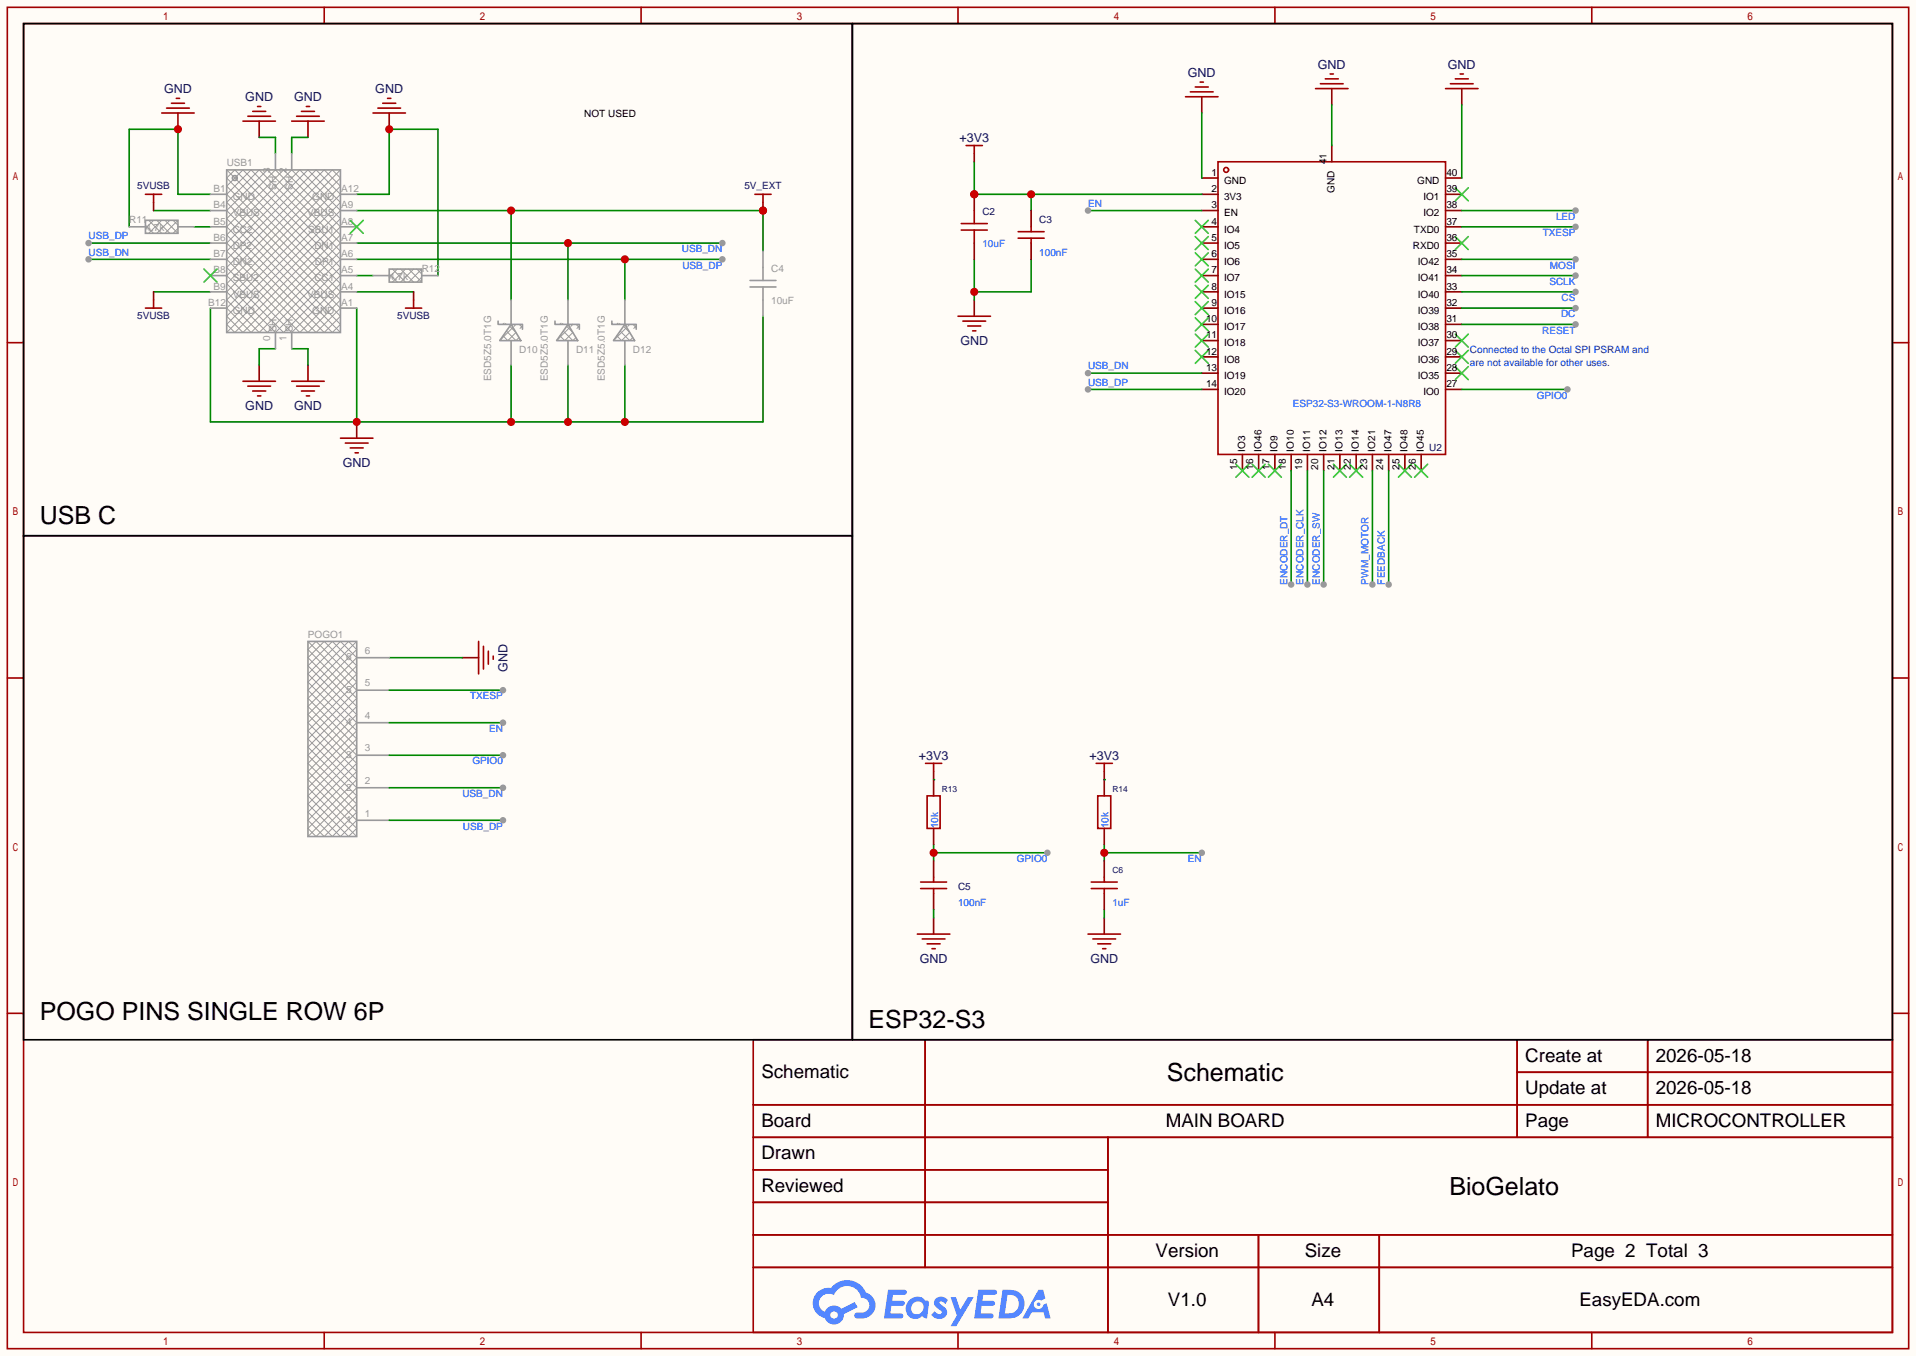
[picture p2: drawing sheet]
<svg xmlns="http://www.w3.org/2000/svg" width="299mm" height="212mm" viewBox="0 0 299 212" stroke-linecap="round" stroke-linejoin="round" font-family="sans-serif">
<path d="M0 0h299.5v211.8h-299.5z" fill="#fffcf7"/>
<g fill="none" stroke="#a10000" stroke-width=".25">
<path d="M1.1 1.1h297.2v209.6h-297.2zM3.7 3.7h292.1v204.5h-292.1zM50.7 1.1v2.6M100.2 1.1v2.6M149.7 1.1v2.6M199.3 1.1v2.6M248.8 1.1v2.6M1.1 53.5h2.6M295.8 53.5h2.5M1.1 105.9h2.6M295.8 105.9h2.5M1.1 158.3h2.6"/>
<path d="M295.8 158.3h2.5M117.7 162.4h178.1v45.8h-178.1zM117.7 172.6h178.1M117.7 177.7h178.1M144.6 162.4v35.6M173.2 177.7v30.5M237.1 162.4v15.3M237.1 167.5h58.7M257.5 162.4v15.3M117.7 182.8h55.5M117.7 192.9h178.1M117.7 187.8h55.5"/>
<path d="M117.7 198h178.1M196.7 192.9v15.3M215.6 192.9v15.3M50.7 208.2v2.5M100.2 208.2v2.5M149.7 208.2v2.5M199.3 208.2v2.5M248.8 208.2v2.5"/>
</g>
<g fill="#5487ff">
<path d="M146.3 202.8a1.3 1.3 0 0 1 1.8 .3l-.4 .6a.54 .54 0 0 0-.9-.2l.1 .1a2.32 2.32 0 0 1 1.1 1.4 1.36 1.36 0 0 1-1.1 1.1 1.36 1.36 0 0 1-1.4-.7l.6-.6a.7 .7 0 0 0 1.1 .3l-.1-.3a1.6 1.6 0 0 1-1.1-1.6z"/>
<path d="M148.6 202.7h.8l.7 1.9 1.2-1.9h.9l-2.7 4.5h-.9l.9-1.7z"/>
<path d="M138.8 201.5h1.6a1.31 1.31 0 0 1 1.3 .2 .4 .4 0 0 1-.4 .6h-1.7l-.2 .9h1.7a.4 .4 0 0 1 .3 .4 .4 .4 0 0 1-.4 .4h-1.7l-.1 1.2h.8a1.23 1.23 0 0 1 1.1 .2 .39 .39 0 0 1-.3 .6h-2.6z"/>
<path d="M152.9 201.5h1.6a1.32 1.32 0 0 1 1.3 .2 .39 .39 0 0 1-.4 .6h-1.7l-.2 .9h1.7a.4 .4 0 0 1 .3 .4 .4 .4 0 0 1-.4 .4h-1.7l-.1 1.2h.8a1.23 1.23 0 0 1 1.1 .2 .39 .39 0 0 1-.3 .6h-2.6z"/>
<path d="M162.3 201.5h.7l.4 1.3-.7 .4a.75 .75 0 0 0-1.1 .3 .75 .75 0 0 0 .5 1 .75 .75 0 0 0 1-.6l.5-.3 .6 2.4h-.8l-.3-1h-1.8l-.6 1h-.9z"/>
<path d="M156.7 201.5l-.6 4.5h1.4a2.27 2.27 0 0 0 2.5-1.7 2.27 2.27 0 0 0-1.3-2.7zM157.5 202.3a1.5 1.5 0 0 1 1.8 1.5 1.5 1.5 0 0 1-2 1.4h-.2z"/>
<path d="M142.1 203.1a1.62 1.62 0 0 0-.4 2.1 1.62 1.62 0 0 0 2.1 .7l.3-.3 .4 .3 .4 .1 .3-2.5-.2-.3h-.1a.57 .57 0 0 1-.6-.4 1.73 1.73 0 0 0-2.2 .3zM142.7 203.6a.96 .96 0 0 1 1.5 0 .96 .96 0 0 1-.2 1.5 .95 .95 0 0 1-1.4-.1 .95 .95 0 0 1 .1-1.4z"/>
<path d="M127.8 201.9a2.37 2.37 0 0 0 1.1 4 1.54 1.54 0 0 0 1.8 1 1.54 1.54 0 0 0 1.2-1.6l2.2-1.1-.5-.8-2.1 1.1a1.57 1.57 0 0 0-2.6 .4 1.5 1.5 0 0 1-.7-2.1 1.5 1.5 0 0 1 2.1-.5 2.23 2.23 0 0 1 2.3-1.4 2.23 2.23 0 0 1 2 1.8 1.16 1.16 0 0 1 1.3 1.1 1.16 1.16 0 0 1-1.1 1.3h-.7a.47 .47 0 0 0-.6 .3 .47 .47 0 0 0 .5 .6 2.23 2.23 0 0 0 2.2-.7 2.23 2.23 0 0 0 .4-2.3 2.16 2.16 0 0 0-1.3-1.1 3.2 3.2 0 0 0-5.4-.7h-.4a2.55 2.55 0 0 0-1.7 .7zM129.8 205.4a.58 .58 0 0 1 1.1 0 .58 .58 0 0 1-1.1 0z"/>
<circle cx="162.3" cy="203.8" r=".28"/>
</g>
<g fill="none" stroke="#a10000" stroke-width=".25">
<path d="M190.4 25.3h35.5v45.7h-35.5zM53.2 68.5h5.1M54 69.2h3.5M54.7 70h2.1M55.5 70.7h.5"/>
<circle cx="191.6" cy="26.5" r=".38"/>
</g>
<g fill="none" stroke="#870000" stroke-width=".25">
<path d="M187.8 27.8h2.6M187.8 30.4h2.6M187.8 32.9h2.6M187.8 35.4h2.6M187.8 38h2.6M208.2 22.7v2.6M225.9 27.8h2.6M225.9 30.4h2.6M225.9 32.9h2.6M225.9 35.4h2.6M225.9 38h2.6M187.8 40.5h2.6"/>
<path d="M187.8 43.1h2.6M187.8 45.6h2.6M187.8 48.1h2.6M187.8 50.7h2.6M187.8 53.2h2.6M187.8 55.8h2.6M187.8 58.3h2.6M225.9 40.5h2.6M225.9 43.1h2.6M225.9 45.6h2.6M225.9 48.1h2.6M225.9 50.7h2.6"/>
<path d="M225.9 53.2h2.6M225.9 55.8h2.6M225.9 58.3h2.6M55.8 65.9v2.6M187.8 60.8h2.6M194.2 71v2.5M196.7 71v2.5M199.3 71v2.5M201.8 71v2.5M204.3 71v2.5M206.9 71v2.5M209.4 71v2.5"/>
<path d="M212 71v2.5M214.5 71v2.5M217 71v2.5M219.6 71v2.5M222.1 71v2.5M225.9 60.8h2.6"/>
</g>
<g fill="none" stroke="#3c3" stroke-width=".25">
<path d="M186.8 34.4l2 2M186.8 37l2 2M186.8 39.5l2 2M188.8 34.4l-2 2M188.8 37l-2 2M188.8 39.5l-2 2M227.5 37l2 2M227.5 29.3l2 2.1M229.5 37l-2 2M229.5 29.3l-2 2.1M186.8 42l2 2.1M186.8 44.6l2 2"/>
<path d="M186.8 47.1l2 2M186.8 49.7l2 2M186.8 52.2l2 2M186.8 54.7l2 2.1M188.8 42l-2 2.1M188.8 44.6l-2 2M188.8 47.1l-2 2M188.8 49.7l-2 2M188.8 52.2l-2 2M188.8 54.7l-2 2.1M227.5 57.3l2 2M227.5 54.7l2 2.1"/>
<path d="M227.5 52.2l2 2M229.5 57.3l-2 2M229.5 54.7l-2 2.1M229.5 52.2l-2 2M193.2 72.5l2 2M195.2 72.5l-2 2M195.7 72.5l2 2M197.7 72.5l-2 2M198.2 72.5l2.1 2M200.3 72.5l-2.1 2M208.4 72.5l2 2M210.4 72.5l-2 2"/>
<path d="M210.9 72.5l2.1 2M213 72.5l-2.1 2M218.6 72.5l2 2M220.6 72.5l-2 2M221.1 72.5l2 2M223.1 72.5l-2 2"/>
</g>
<path d="M32.9 48.1v17.8h86.4v-16.5M55.8 48.1v17.8M79.9 57v8.9M88.8 57v8.9M97.7 57v8.9" fill="none" stroke="#008700" stroke-width=".25"/>
<g fill="#c00">
<circle cx="55.8" cy="65.9" r=".63"/>
<circle cx="79.9" cy="65.9" r=".63"/>
<circle cx="88.8" cy="65.9" r=".63"/>
<circle cx="97.7" cy="65.9" r=".63"/>
</g>
<path d="M27.8 17.7v2.5" fill="none" stroke="#870000" stroke-width=".25"/>
<path d="M25.3 17.7h5.1M26 16.9h3.6M26.8 16.1h2M27.6 15.4h.5" fill="none" stroke="#a10000" stroke-width=".25"/>
<path d="M32.9 30.4h-5.1v-10.2h-7.6v15.2" fill="none" stroke="#008700" stroke-width=".25"/>
<circle cx="27.8" cy="20.2" r=".63" fill="#c00"/>
<path d="M60.8 17.7v2.5" fill="none" stroke="#870000" stroke-width=".25"/>
<path d="M58.3 17.7h5.1M59.1 16.9h3.5M59.8 16.1h2M60.6 15.4h.5" fill="none" stroke="#a10000" stroke-width=".25"/>
<path d="M55.8 30.4h5v-10.2h7.7v22.9" fill="none" stroke="#008700" stroke-width=".25"/>
<circle cx="60.8" cy="20.2" r=".63" fill="#c00"/>
<path d="M24 32.9h8.9M55.8 32.9h63.5v6.3M79.9 32.9v14" fill="none" stroke="#008700" stroke-width=".25"/>
<g fill="#c00">
<circle cx="79.9" cy="32.9" r=".63"/>
<circle cx="119.3" cy="32.9" r=".63"/>
</g>
<path d="M187.8 17.7v10.1M208.2 16.4v6.3M228.5 16.4v11.4M30.4 35.4h2.5M24 45.6h8.9M55.8 45.6h8.8M55.8 43.1h2.5M152.3 40.5v6.4M161.2 40.5v5.1h-8.9M172.6 142.1v1.3" fill="none" stroke="#008700" stroke-width=".25"/>
<path d="M187.8 15.1v2.6M208.2 13.8v2.6M228.5 13.8v2.6M152.3 46.9v2.5M172.6 143.4v2.5" fill="none" stroke="#870000" stroke-width=".25"/>
<g fill="none" stroke="#a10000" stroke-width=".25">
<path d="M185.3 15.1h5.1M186.1 14.4h3.5M186.8 13.6h2M187.6 12.8h.5M205.6 13.8h5.1M206.4 13.1h3.5M207.1 12.3h2.1M207.9 11.6h.5M225.9 13.8h5.1M226.7 13.1h3.6M227.5 12.3h2M228.2 11.6h.5"/>
<path d="M149.7 49.4h5.1M150.5 50.2h3.6M151.3 50.9h2M152 51.7h.5M170.1 145.9h5M170.8 146.7h3.6M171.6 147.4h2M172.3 148.2h.5"/>
</g>
<path d="M3.7 3.7h129.5v80h-129.5zM133.2 3.7h162.6v158.7h-162.6z" fill="none" stroke="#000" stroke-width=".25"/>
<circle cx="152.3" cy="45.6" r=".63" fill="#c00"/>
<path d="M152.3 25.3v5.1h35.5M161.2 30.4v2.5" fill="none" stroke="#008700" stroke-width=".25"/>
<g fill="#c00">
<circle cx="152.3" cy="30.4" r=".63"/>
<circle cx="161.2" cy="30.4" r=".63"/>
</g>
<path d="M152.3 35.9v2.1" fill="none" stroke="#a10000" stroke-width=".25"/>
<path d="M152.3 30.4v2.5" fill="none" stroke="#870000" stroke-width=".25"/>
<circle cx="152.3" cy="30.4" r=".63" fill="#c00"/>
<path d="M150.2 34.9h4.1M150.2 35.9h4.1M152.3 32.9v2" fill="none" stroke="#a10000" stroke-width=".25"/>
<path d="M152.3 38v2.5" fill="none" stroke="#870000" stroke-width=".25"/>
<path d="M170.1 32.9h17.7" fill="none" stroke="#008700" stroke-width=".25"/>
<circle cx="170.1" cy="32.9" r=".51" fill="#999"/>
<path d="M172.6 132v2.5M172.6 133.2h15.2" fill="none" stroke="#008700" stroke-width=".25"/>
<circle cx="172.6" cy="133.2" r=".63" fill="#c00"/>
<circle cx="187.8" cy="133.2" r=".51" fill="#999"/>
<path d="M55.8 40.5h57.1M97.7 40.5v6.4" fill="none" stroke="#008700" stroke-width=".25"/>
<circle cx="97.7" cy="40.5" r=".63" fill="#c00"/>
<circle cx="112.9" cy="40.5" r=".51" fill="#999"/>
<path d="M55.8 38h57.1M88.8 38v8.9" fill="none" stroke="#008700" stroke-width=".25"/>
<circle cx="88.8" cy="38" r=".63" fill="#c00"/>
<circle cx="112.9" cy="38" r=".51" fill="#999"/>
<path d="M13.8 38h19.1" fill="none" stroke="#008700" stroke-width=".25"/>
<circle cx="13.8" cy="38" r=".51" fill="#999"/>
<path d="M13.8 40.5h19.1" fill="none" stroke="#008700" stroke-width=".25"/>
<circle cx="13.8" cy="40.5" r=".51" fill="#999"/>
<path d="M145.9 143.4v2.5" fill="none" stroke="#870000" stroke-width=".25"/>
<path d="M143.4 145.9h5.1M144.1 146.7h3.6M144.9 147.4h2M145.7 148.2h.5" fill="none" stroke="#a10000" stroke-width=".25"/>
<path d="M145.9 133.2h17.8M145.9 132v2.5" fill="none" stroke="#008700" stroke-width=".25"/>
<circle cx="145.9" cy="133.2" r=".63" fill="#c00"/>
<circle cx="163.7" cy="133.2" r=".51" fill="#999"/>
<path d="M228.5 60.8h16.5" fill="none" stroke="#008700" stroke-width=".25"/>
<circle cx="245" cy="60.8" r=".51" fill="#999"/>
<path d="M24 31.6v1.3M161.2 32.9v2.5M161.2 38v2.5M24 45.6v1.3M64.6 45.6v1.3M145.9 134.5v2.5M145.9 139.6v2.5M172.6 121.8v2.5M172.6 129.4v2.6M172.6 134.5v2.5M172.6 139.6v2.5" fill="none" stroke="#870000" stroke-width=".25"/>
<g fill="none" stroke="#a10000" stroke-width=".25">
<path d="M22.7 30.4h2.6M24 30.4v1.2M159.1 37.2h4.1M159.1 36.2h4.1M161.2 35.4v.8M161.2 37.2v.8M22.7 48.1h2.6M24 46.9v1.2M63.4 48.1h2.5M64.6 46.9v1.2M143.9 138.8h4.1M143.9 137.8h4.1"/>
<path d="M145.9 137v.8M145.9 138.8v.8M170.6 138.8h4M170.6 137.8h4M171.6 124.3h2v5.1h-2zM172.6 137v.8M172.6 138.8v.8"/>
</g>
<path d="M201.8 73.5v17.8" fill="none" stroke="#008700" stroke-width=".25"/>
<circle cx="201.8" cy="91.3" r=".51" fill="#999"/>
<path d="M204.3 73.5v17.8" fill="none" stroke="#008700" stroke-width=".25"/>
<circle cx="204.3" cy="91.3" r=".51" fill="#999"/>
<path d="M206.9 73.5v17.8" fill="none" stroke="#008700" stroke-width=".25"/>
<circle cx="206.9" cy="91.3" r=".51" fill="#999"/>
<path d="M170.1 60.8h17.7" fill="none" stroke="#008700" stroke-width=".25"/>
<circle cx="170.1" cy="60.8" r=".51" fill="#999"/>
<path d="M170.1 58.3h17.7" fill="none" stroke="#008700" stroke-width=".25"/>
<circle cx="170.1" cy="58.3" r=".51" fill="#999"/>
<path d="M214.5 73.5v17.8" fill="none" stroke="#008700" stroke-width=".25"/>
<circle cx="214.5" cy="91.3" r=".51" fill="#999"/>
<path d="M217 73.5v17.8" fill="none" stroke="#008700" stroke-width=".25"/>
<circle cx="217" cy="91.3" r=".51" fill="#999"/>
<path d="M40.5 18.9v2.6M48.1 18.9v2.6M152.3 24v1.3M40.5 57v2.6M48.1 57v2.6M172.6 120.5v1.3" fill="none" stroke="#870000" stroke-width=".25"/>
<g fill="none" stroke="#a10000" stroke-width=".25">
<path d="M38 18.9h5.1M38.7 18.2h3.6M39.5 17.4h2M40.3 16.6h.5M45.6 18.9h5.1M46.4 18.2h3.5M47.1 17.4h2M47.9 16.6h.5M151 22.7h2.5M152.3 22.7v1.3M38 59.6h5.1M45.6 59.6h5.1"/>
<path d="M38.7 60.3h3.6M39.5 61.1h2M40.3 61.8h.5M46.4 60.3h3.5M47.1 61.1h2M47.9 61.8h.5M171.3 119.3h2.6M172.6 119.3v1.2"/>
</g>
<path d="M40.5 21.5h2.6v2.5M48.1 21.5h-2.5v2.5M43.1 54.5h-2.6v2.5M45.6 54.5h2.5v2.5M228.5 40.5h17.8M172.6 121.8h.1" fill="none" stroke="#008700" stroke-width=".25"/>
<circle cx="246.3" cy="40.5" r=".51" fill="#999"/>
<path d="M228.5 43.1h17.8" fill="none" stroke="#008700" stroke-width=".25"/>
<circle cx="246.3" cy="43.1" r=".51" fill="#999"/>
<path d="M228.5 45.6h17.8" fill="none" stroke="#008700" stroke-width=".25"/>
<circle cx="246.3" cy="45.6" r=".51" fill="#999"/>
<path d="M228.5 48.1h17.8" fill="none" stroke="#008700" stroke-width=".25"/>
<circle cx="246.3" cy="48.1" r=".51" fill="#999"/>
<path d="M228.5 50.7h17.8" fill="none" stroke="#008700" stroke-width=".25"/>
<circle cx="246.3" cy="50.7" r=".51" fill="#999"/>
<path d="M228.5 32.9h17.8" fill="none" stroke="#008700" stroke-width=".25"/>
<circle cx="246.3" cy="32.9" r=".51" fill="#999"/>
<path d="M60.8 102.7h11.5M145.9 121.8h.1M145.9 142.1v1.3" fill="none" stroke="#008700" stroke-width=".25"/>
<path d="M119.3 31.6v1.3M72.3 102.7h2.5M145.9 120.5v3.8M145.9 129.4v2.6" fill="none" stroke="#870000" stroke-width=".25"/>
<path d="M74.8 100.2v5.1M75.6 101v3.5M76.3 101.7v2.1M77.1 102.5v.5M144.7 119.3h2.5M145.9 119.3v1.2M144.9 124.3h2v5.1h-2z" fill="none" stroke="#a10000" stroke-width=".25"/>
<path d="M3.7 83.7h129.5v78.7h-129.5z" fill="none" stroke="#000" stroke-width=".25"/>
<circle cx="119.3" cy="32.9" r=".63" fill="#c00"/>
<path d="M118 30.4h2.5M119.3 30.4v1.2" fill="none" stroke="#a10000" stroke-width=".25"/>
<path d="M228.5 35.4h17.8" fill="none" stroke="#008700" stroke-width=".25"/>
<circle cx="246.3" cy="35.4" r=".51" fill="#999"/>
<g fill="none" stroke="#999" stroke-width=".16">
<path d="M22.7 35.2l1.3 1.2M23.2 34.4l2.1 2M24 34.4l-1.3 1.3M24.5 34.4l2 2M25.3 34.4l-2.1 2M25.8 34.4l2 2M26.5 34.4l-2 2M27.1 34.4l.7 .8M27.8 34.4l-2 2M27.8 35.7l-.7 .7M35.4 27.8l1.3-1.3 16.5 16.6-8.9 8.8-8.9-8.8 16.5-16.6 1.3 1.3-17.8 17.8 6.4 6.3 11.4-11.4-14-14-3.8 3.9 17.8 17.7-3.8 3.8-14-13.9 11.5-11.5 6.3 6.4-17.8 17.8 1.3 1.2 16.5-16.5-8.9-8.9-8.9 8.9 16.5 16.5 1.3-1.2-17.8-17.8 6.4-6.4 11.4 11.5-14 13.9-3.8-3.8 17.8-17.7-3.8-3.9-14 14 11.5 11.4 6.3-6.3zM35.4 26.5l17.8 17.8-7.6 7.6-10.2-10.1 15.3-15.3 2.5 2.6-17.8 17.8 5.1 5 12.7-12.7-12.7-12.7-5.1 5.1 17.8 17.8-2.5 2.5-15.3-15.2 10.2-10.2 7.6 7.7-17.8 17.7"/>
<path d="M36.9 27.5l.1 .1M37 28l-.1 .2M53.2 26.5l-17.8 17.8 7.7 7.6 10.1-10.1-15.2-15.3-2.6 2.6 17.8 17.8-5.1 5-12.7-12.7 12.7-12.7 5.1 5.1-17.8 17.8 2.6 2.5 15.2-15.2-10.1-10.2-7.7 7.7 17.8 17.7M60.8 42.8l1.3 1.3M61.3 42l2.1 2.1M62.1 42l-1.3 1.3M62.6 42l2 2.1M63.4 42l-2.1 2.1M63.9 42l2 2.1M64.6 42l-2 2.1M65.2 42l.7 .8M65.9 42l-2 2.1"/>
<path d="M65.9 43.3l-.7 .8M78.8 50.5l-.2 .2M79 50.5l.1 .2M79.2 51.7l1.4 1.5 .5-.5M79.7 51l.9 .9-1.2 1.3-.8-.7M79.9 50.7l.2 .2M80.2 51.1l-2.1 2.1M80.6 50.7l-.3 .3M81.2 50.7l.5 .5M81.7 50.9l-.4 .4M87.7 50.5l-.2 .2M87.9 50.5l.1 .2"/>
<path d="M88 51.7l1.5 1.5 .5-.5M88.6 51l.9 .9-1.2 1.3-.8-.7M88.8 50.7l.2 .2M89.1 51.1l-2.1 2.1M89.5 50.7l-.3 .3M90 50.7l.6 .5M90.6 50.9l-.4 .4M96.6 50.5l-.2 .2M96.8 50.5l.1 .2M96.9 51.7l1.5 1.5 .5-.5M97.5 51l.9 .9-1.2 1.3-.8-.7M97.7 50.7l.2 .2"/>
<path d="M97.9 51.1l-2 2.1M98.4 50.7l-.3 .3M98.9 50.7l.5 .5M99.4 50.9l-.3 .4M48.1 104l7.7 7.6-7.7 7.7 7.7 7.6-3.9 3.8-3.8-3.8 7.7-7.6-7.7-7.7 7.7-7.6-3.9-3.8zM48.1 106.6l7.7 7.6-7.7 7.6 7.7 7.6-1.3 1.3-6.4-6.4 7.7-7.6-7.7-7.6 7.7-7.6-1.3-1.3zM48.1 100.2l7.7 7.6-7.7 7.6 7.7 7.7-7.7 7.6M49.4 100.2l-1.3 1.3 7.7 7.6-7.7 7.6 7.7 7.6-6.4 6.4-1.3-1.3 7.7-7.6-7.7-7.6 7.7-7.6zM50.7 100.2l-2.6 2.5 7.7 7.7-7.7 7.6 7.7 7.6-5.1 5.1-2.6-2.6 7.7-7.6-7.7-7.6 7.7-7.6zM53.2 100.2l-5.1 5.1 7.7 7.6-7.7 7.6 7.7 7.6-2.6 2.6-5.1-5.1 7.7-7.6-7.7-7.6 7.7-7.7zM55.8 100.2l-7.7 7.6 7.7 7.6-7.7 7.7 7.7 7.6"/>
</g>
<g fill="none" stroke="#999" stroke-width=".25">
<path d="M20.2 35.4h2.5M22.7 34.4h5.1v2h-5.1zM27.8 35.4h2.6M32.9 30.4h2.5M32.9 32.9h2.5M32.9 35.4h2.5M32.9 38h2.5M35.4 26.5h17.8v25.4h-17.8zM43.1 24v2.5M45.6 24v2.5M53.2 30.4h2.6M53.2 32.9h2.6"/>
<path d="M53.2 35.4h2.6M53.2 38h2.6M119.3 39.2v4.6M32.9 40.5h2.5M32.9 43.1h2.5M32.9 45.6h2.5M32.9 48.1h2.5M43.1 51.9v2.6M45.6 51.9v2.6M53.2 40.5h2.6M53.2 43.1h2.6M53.2 45.6h2.6"/>
<path d="M53.2 48.1h2.6M58.3 43.1h2.5M60.8 42h5.1v2.1h-5.1zM65.9 43.1h2.6M77.9 50.2v.5h3.8v.7M79.9 50.7l1.5 2.5h-3.3zM79.9 46.9v3.8M79.9 53.2v3.8M86.7 50.2v.5h3.9v.7M88.8 50.7l1.5 2.5h-3.3zM88.8 46.9v3.8M88.8 53.2v3.8"/>
<path d="M95.6 50.2v.5h3.8v.7M97.7 50.7l1.5 2.5h-3.3zM97.7 46.9v3.8M97.7 53.2v3.8M117.2 43.8h4.1M117.2 44.8h4.1M119.3 44.8v4.6M48.1 100.2h7.7v30.5h-7.7zM55.8 118h5M55.8 107.8h5M55.8 102.7h5M55.8 112.9h5"/>
<path d="M55.8 128.1h5M55.8 123.1h5"/>
<circle cx="36.7" cy="27.8" r=".38"/>
</g>
<path d="M54.7 34.4l2.1 2M56.8 34.4l-2.1 2M31.9 42l2 2.1M33.9 42l-2 2.1" fill="none" stroke="#3c3" stroke-width=".25"/>
<path d="M60.8 107.8h17.8" fill="none" stroke="#008700" stroke-width=".25"/>
<circle cx="78.6" cy="107.8" r=".51" fill="#999"/>
<path d="M60.8 128.1h17.8" fill="none" stroke="#008700" stroke-width=".25"/>
<circle cx="78.6" cy="128.1" r=".51" fill="#999"/>
<path d="M60.8 123.1h17.8" fill="none" stroke="#008700" stroke-width=".25"/>
<circle cx="78.6" cy="123.1" r=".51" fill="#999"/>
<path d="M60.8 118h17.8" fill="none" stroke="#008700" stroke-width=".25"/>
<circle cx="78.6" cy="118" r=".51" fill="#999"/>
<path d="M60.8 112.9h17.8" fill="none" stroke="#008700" stroke-width=".25"/>
<circle cx="78.6" cy="112.9" r=".51" fill="#999"/>
<g font-size="3.9">
<text x="6.2" y="81.8">USB C</text>
<text x="6.2" y="159.3">POGO PINS SINGLE ROW 6P</text>
<text x="135.8" y="160.6">ESP32-S3</text>
<text x="182.4" y="168.9">Schematic</text>
<text x="226.5" y="186.7">BioGelato</text>
</g>
<g font-size="2.9">
<text x="238.4" y="165.9">Create at</text>
<text x="258.8" y="165.9">2026-05-18</text>
<text x="119" y="168.4">Schematic</text>
<text x="238.4" y="170.9">Update at</text>
<text x="258.8" y="170.9">2026-05-18</text>
<text x="119" y="176">Board</text>
<text x="182.2" y="176">MAIN BOARD</text>
<text x="238.4" y="176">Page</text>
<text x="258.8" y="176">MICROCONTROLLER</text>
<text x="119" y="181.1">Drawn</text>
<text x="119" y="186.2">Reviewed</text>
<text x="180.6" y="196.3">Version</text>
<text x="203.9" y="196.3">Size</text>
<text x="245.6" y="196.3">Page 2 Total 3</text>
<text x="182.6" y="204">V1.0</text>
<text x="205" y="204">A4</text>
<text x="246.9" y="204">EasyEDA.com</text>
</g>
<g font-size="2" fill="#000080">
<text x="185.7" y="12">GND</text>
<text x="206" y="10.7">GND</text>
<text x="226.3" y="10.7">GND</text>
<text x="25.6" y="14.5">GND</text>
<text x="38.3" y="15.8">GND</text>
<text x="46" y="15.8">GND</text>
<text x="58.7" y="14.5">GND</text>
<text x="150" y="22.1">+3V3</text>
<text x="150.1" y="53.9">GND</text>
<text x="38.3" y="64.1">GND</text>
<text x="46" y="64.1">GND</text>
<text x="53.6" y="72.9">GND</text>
<text x="79.3" y="104.9" transform="rotate(-90 79.3 104.9)">GND</text>
<text x="143.6" y="118.7">+3V3</text>
<text x="170.3" y="118.7">+3V3</text>
<text x="143.8" y="150.4">GND</text>
<text x="170.4" y="150.4">GND</text>
</g>
<g font-size="1.6">
<text x="91.3" y="18.3">NOT USED</text>
<text x="189.4" y="27.5">1</text>
<text x="191.3" y="28.7">GND</text>
<text x="207.3" y="25.6" transform="rotate(-90 207.3 25.6)">41</text>
<text x="221.5" y="28.7">GND</text>
<text x="226.1" y="27.5">40</text>
<text x="189.4" y="30">2</text>
<text x="189.4" y="32.5">3</text>
<text x="189.4" y="35.1">4</text>
<text x="191.3" y="31.3">3V3</text>
<text x="191.3" y="33.8">EN</text>
<text x="208.6" y="30.2" transform="rotate(-90 208.6 30.2)">GND</text>
<text x="222.5" y="33.8">IO2</text>
<text x="222.5" y="31.3">IO1</text>
<text x="226.1" y="35.1">37</text>
<text x="226.1" y="32.5">38</text>
<text x="226.1" y="30">39</text>
<text x="189.4" y="37.6">5</text>
<text x="189.4" y="40.2">6</text>
<text x="191.3" y="36.4">IO4</text>
<text x="191.3" y="38.9">IO5</text>
<text x="191.3" y="41.4">IO6</text>
<text x="220.8" y="38.9">RXD0</text>
<text x="221" y="36.4">TXD0</text>
<text x="221.6" y="41.4">IO42</text>
<text x="226.1" y="40.2">35</text>
<text x="226.1" y="37.6">36</text>
<text x="189.4" y="42.7">7</text>
<text x="189.4" y="45.2">8</text>
<text x="189.4" y="47.8">9</text>
<text x="191.3" y="44">IO7</text>
<text x="191.3" y="46.5">IO15</text>
<text x="221.6" y="46.5">IO40</text>
<text x="221.6" y="44">IO41</text>
<text x="226.1" y="47.8">32</text>
<text x="226.1" y="45.2">33</text>
<text x="226.1" y="42.7">34</text>
<text x="188.5" y="50.3">10</text>
<text x="188.5" y="52.9">11</text>
<text x="191.3" y="49.1">IO16</text>
<text x="191.3" y="51.6">IO17</text>
<text x="221.6" y="51.6">IO38</text>
<text x="221.6" y="49.1">IO39</text>
<text x="226.1" y="52.9">30</text>
<text x="226.1" y="50.3">31</text>
<text x="188.5" y="55.4">12</text>
<text x="188.5" y="57.9">13</text>
<text x="191.3" y="54.1">IO18</text>
<text x="191.3" y="56.7">IO8</text>
<text x="191.3" y="59.2">IO19</text>
<text x="221.6" y="59.2">IO35</text>
<text x="221.6" y="56.7">IO36</text>
<text x="221.6" y="54.1">IO37</text>
<text x="226.1" y="57.9">28</text>
<text x="226.1" y="55.4">29</text>
<text x="188.5" y="60.5">14</text>
<text x="191.3" y="61.8">IO20</text>
<text x="222.5" y="61.8">IO0</text>
<text x="226.1" y="60.5">27</text>
<text x="194.6" y="70.5" transform="rotate(-90 194.6 70.5)">IO3</text>
<text x="197.2" y="70.5" transform="rotate(-90 197.2 70.5)">IO46</text>
<text x="199.7" y="70.5" transform="rotate(-90 199.7 70.5)">IO9</text>
<text x="202.2" y="70.5" transform="rotate(-90 202.2 70.5)">IO10</text>
<text x="204.8" y="70.5" transform="rotate(-90 204.8 70.5)">IO11</text>
<text x="207.3" y="70.5" transform="rotate(-90 207.3 70.5)">IO12</text>
<text x="209.9" y="70.5" transform="rotate(-90 209.9 70.5)">IO13</text>
<text x="212.4" y="70.5" transform="rotate(-90 212.4 70.5)">IO14</text>
<text x="214.9" y="70.5" transform="rotate(-90 214.9 70.5)">IO21</text>
<text x="217.5" y="70.5" transform="rotate(-90 217.5 70.5)">IO47</text>
<text x="220" y="70.5" transform="rotate(-90 220 70.5)">IO48</text>
<text x="222.6" y="70.5" transform="rotate(-90 222.6 70.5)">IO45</text>
<text x="193.3" y="73.3" transform="rotate(-90 193.3 73.3)">15</text>
<text x="195.9" y="73.3" transform="rotate(-90 195.9 73.3)">16</text>
<text x="198.4" y="73.3" transform="rotate(-90 198.4 73.3)">17</text>
<text x="201" y="73.3" transform="rotate(-90 201 73.3)">18</text>
<text x="203.5" y="73.3" transform="rotate(-90 203.5 73.3)">19</text>
<text x="206" y="73.3" transform="rotate(-90 206 73.3)">20</text>
<text x="208.6" y="73.3" transform="rotate(-90 208.6 73.3)">21</text>
<text x="211.1" y="73.3" transform="rotate(-90 211.1 73.3)">22</text>
<text x="213.7" y="73.3" transform="rotate(-90 213.7 73.3)">23</text>
<text x="216.2" y="73.3" transform="rotate(-90 216.2 73.3)">24</text>
<text x="218.7" y="73.3" transform="rotate(-90 218.7 73.3)">25</text>
<text x="221.3" y="73.3" transform="rotate(-90 221.3 73.3)">26</text>
</g>
<g font-size="1.6" fill="#000080">
<text x="21.4" y="29.5">5VUSB</text>
<text x="116.3" y="29.5">5V_EXT</text>
<text x="153.5" y="33.6">C2</text>
<text x="162.4" y="34.8">C3</text>
<text x="21.4" y="49.8">5VUSB</text>
<text x="62.1" y="49.8">5VUSB</text>
<text x="223.4" y="70.4">U2</text>
<text x="149.7" y="139">C5</text>
</g>
<g font-size="1.6" fill="#999">
<text x="35.4" y="26">USB1</text>
<text x="42.2" y="27" transform="rotate(-90 42.2 27)">3</text>
<text x="43.2" y="29.7" transform="rotate(-90 43.2 29.7)">SH</text>
<text x="44.8" y="27" transform="rotate(-90 44.8 27)">2</text>
<text x="45.8" y="29.7" transform="rotate(-90 45.8 29.7)">SH</text>
<text x="20.2" y="34.8">R11</text>
<text x="33.4" y="30">B1</text>
<text x="33.4" y="32.5">B4</text>
<text x="33.4" y="35.1">B5</text>
<text x="36.4" y="31.3">GND</text>
<text x="36.4" y="33.8">VBUS</text>
<text x="48" y="33.8">VBUS</text>
<text x="48.8" y="31.3">GND</text>
<text x="53.3" y="35.1">A8</text>
<text x="53.3" y="32.5">A9</text>
<text x="53.3" y="30">A12</text>
<text x="22.7" y="36.1">4.7k</text>
<text x="33.4" y="37.6">B6</text>
<text x="33.4" y="40.2">B7</text>
<text x="36.4" y="36.4">CC2</text>
<text x="36.4" y="38.9">DP2</text>
<text x="36.4" y="41.4">DN2</text>
<text x="48.2" y="36.4">SBU1</text>
<text x="49.1" y="38.9">DN1</text>
<text x="49.2" y="41.4">DP1</text>
<text x="53.3" y="40.2">A6</text>
<text x="53.3" y="37.6">A7</text>
<text x="32.5" y="47.8">B12</text>
<text x="33.4" y="42.7">B8</text>
<text x="33.4" y="45.2">B9</text>
<text x="36.4" y="44">SBU2</text>
<text x="36.4" y="46.5">VBUS</text>
<text x="48" y="46.5">VBUS</text>
<text x="49.1" y="44">CC1</text>
<text x="53.3" y="47.8">A1</text>
<text x="53.3" y="45.2">A4</text>
<text x="53.3" y="42.7">A5</text>
<text x="60.8" y="43.7">4.7k</text>
<text x="65.9" y="42.5">R12</text>
<text x="120.5" y="42.5">C4</text>
<text x="120.5" y="47.5">10uF</text>
<text x="36.4" y="49.1">GND</text>
<text x="42.2" y="53.3" transform="rotate(-90 42.2 53.3)">0</text>
<text x="43.2" y="51.9" transform="rotate(-90 43.2 51.9)">SH</text>
<text x="44.8" y="53.3" transform="rotate(-90 44.8 53.3)">1</text>
<text x="45.8" y="51.9" transform="rotate(-90 45.8 51.9)">SH</text>
<text x="48.8" y="49.1">GND</text>
<text x="76.8" y="59.6" transform="rotate(-90 76.8 59.6)">ESD5Z5.0T1G</text>
<text x="81.2" y="55.2">D10</text>
<text x="85.6" y="59.6" transform="rotate(-90 85.6 59.6)">ESD5Z5.0T1G</text>
<text x="90" y="55.2">D11</text>
<text x="94.5" y="59.6" transform="rotate(-90 94.5 59.6)">ESD5Z5.0T1G</text>
<text x="98.9" y="55.2">D12</text>
<text x="48.1" y="99.6">POGO1</text>
<text x="54.1" y="103.2">6</text>
<text x="57" y="107.2">5</text>
<text x="57" y="102.2">6</text>
<text x="54.1" y="108.3">5</text>
<text x="54.1" y="113.3">4</text>
<text x="57" y="112.3">4</text>
<text x="54.1" y="118.4">3</text>
<text x="57" y="117.4">3</text>
<text x="54.1" y="123.5">2</text>
<text x="57" y="122.5">2</text>
<text x="54.1" y="128.6">1</text>
<text x="57" y="127.6">1</text>
</g>
<g font-size="1.6" fill="#00f">
<text x="170.1" y="32.3">EN</text>
<text x="243.2" y="34.3">LED</text>
<text x="13.8" y="37.4">USB_DP</text>
<text x="13.8" y="39.9">USB_DN</text>
<text x="106.6" y="39.4">USB_DN</text>
<text x="106.6" y="42">USB_DP</text>
<text x="153.5" y="38.7">10uF</text>
<text x="162.4" y="39.9">100nF</text>
<text x="241.1" y="36.9">TXESP</text>
<text x="242.3" y="42">MOSI</text>
<text x="242.2" y="44.5">SCLK</text>
<text x="244.1" y="47">CS</text>
<text x="241" y="52.1">RESET</text>
<text x="244" y="49.6">DC</text>
<text x="170.1" y="57.7">USB_DN</text>
<text x="170.1" y="60.2">USB_DP</text>
<text x="202.1" y="63.5">ESP32-S3-WROOM-1-N8R8</text>
<text x="240.2" y="62.3">GPIO0</text>
<text x="201.2" y="91.3" transform="rotate(-90 201.2 91.3)">ENCODER_DT</text>
<text x="203.8" y="91.3" transform="rotate(-90 203.8 91.3)">ENCODER_CLK</text>
<text x="206.3" y="91.3" transform="rotate(-90 206.3 91.3)">ENCODER_SW</text>
<text x="213.9" y="91.3" transform="rotate(-90 213.9 91.3)">PWM_MOTOR</text>
<text x="216.5" y="91.3" transform="rotate(-90 216.5 91.3)">FEEDBACK</text>
<text x="73.5" y="109.3">TXESP</text>
<text x="73.8" y="119.4">GPIO0</text>
<text x="76.4" y="114.3">EN</text>
<text x="72.3" y="124.5">USB_DN</text>
<text x="72.4" y="129.6">USB_DP</text>
<text x="146.6" y="129.4" transform="rotate(-90 146.6 129.4)">10k</text>
<text x="173.3" y="129.4" transform="rotate(-90 173.3 129.4)">10k</text>
<text x="158.9" y="134.7">GPIO0</text>
<text x="185.7" y="134.7">EN</text>
<text x="149.7" y="141.5">100nF</text>
<text x="173.9" y="141.5">1uF</text>
</g>
<g font-size="1.6" fill="#00c">
<text x="229.7" y="55.2">Connected to the Octal SPI PSRAM and</text>
<text x="229.7" y="57.2">are not available for other uses.</text>
</g>
<g font-size="1.3" fill="#000080">
<text x="147.2" y="123.7">R13</text>
<text x="173.9" y="123.7">R14</text>
<text x="173.9" y="136.4">C6</text>
</g>
</svg>
